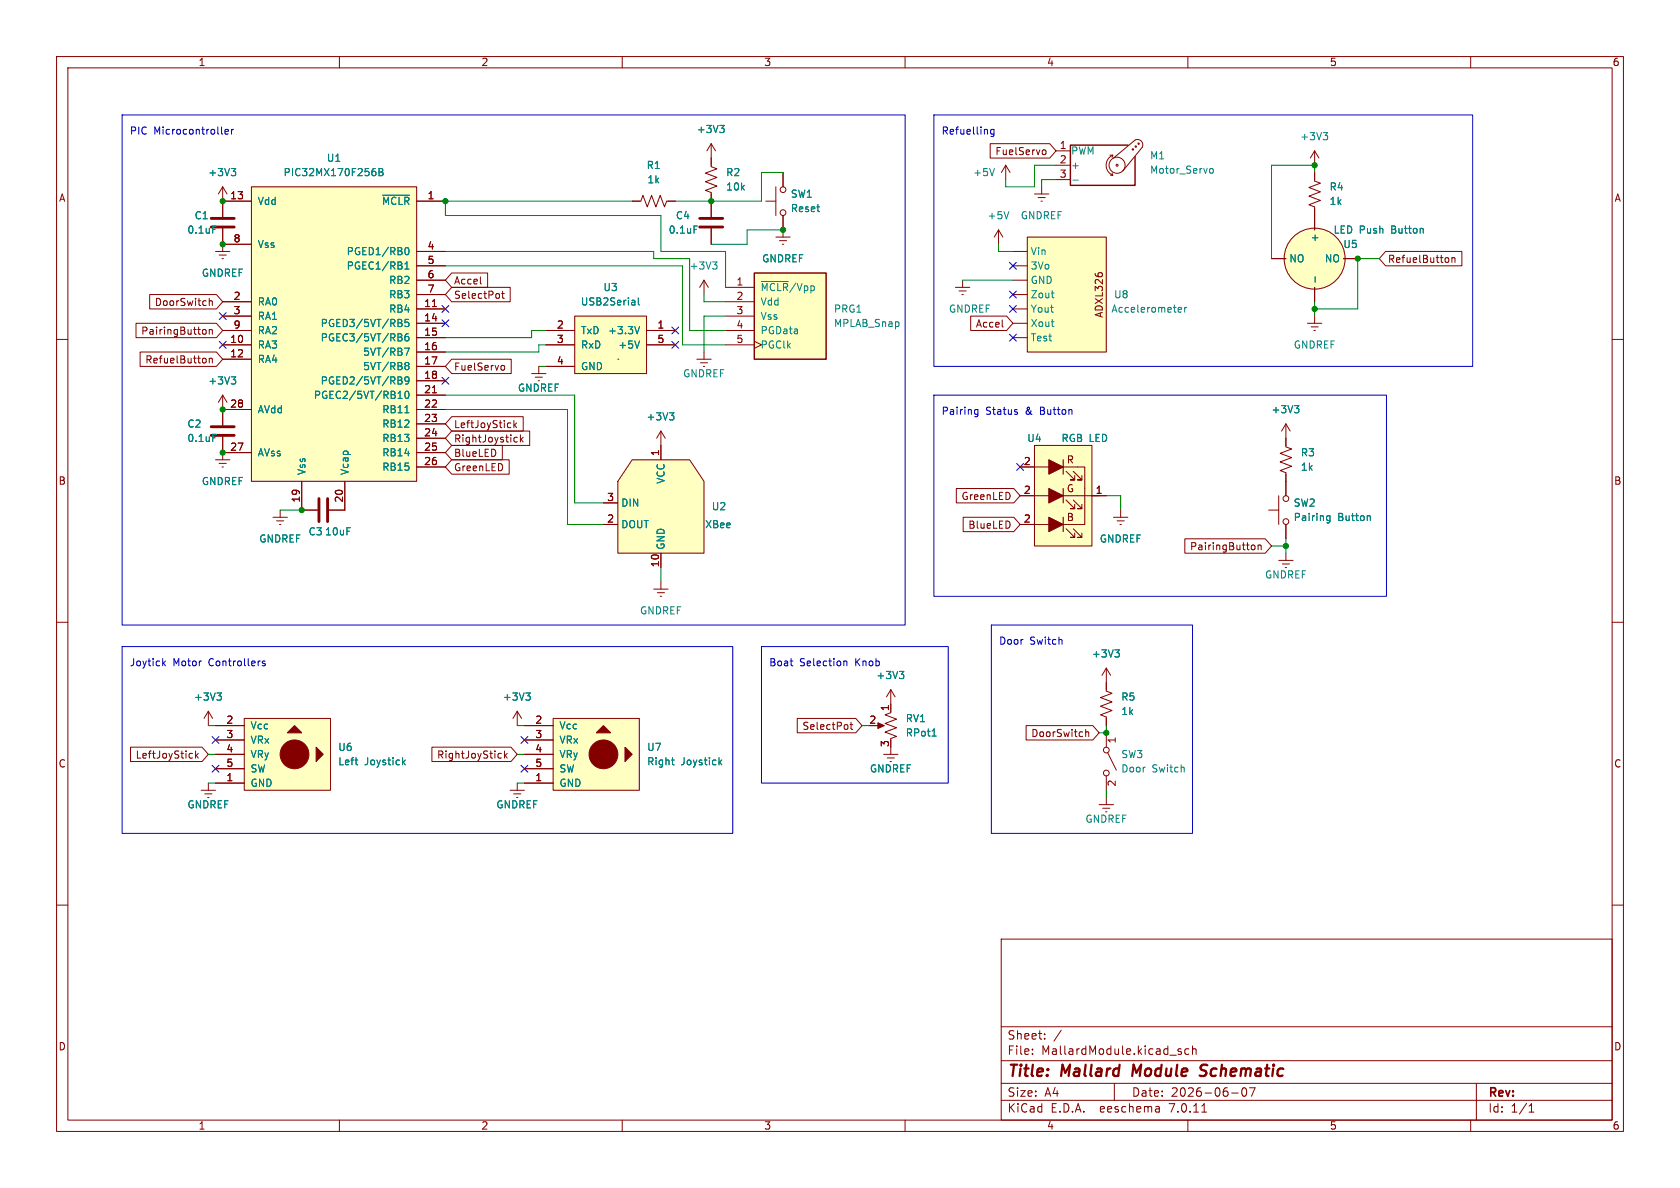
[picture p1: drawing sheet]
<svg xmlns="http://www.w3.org/2000/svg" width="297mm" height="210mm" viewBox="0 0 297 210" stroke-linecap="round" stroke-linejoin="round" font-family="sans-serif">
<g fill="none" stroke="#840000" stroke-width=".18">
<path d="M10 10h277v190h-277zM12 12h273v186h-273zM60 10v2M110 10v2M160 10v2M210 10v2M260 10v2M125.7 25.4v4.1l1 .3-2 .8 2 .8-2 .7 2 .8-2 .8 1 .3v1.6M125.7 25.4l-.7 1.3M125.7 25.4l.8 1.3M135.4 35.6h1.8M137.2 33v5.1"/>
<path d="M138.4 30.5v2.5M138.4 38.1v3.8M177.8 29.2l-.8 1.3M177.8 29.2v2.6M177.8 29.2l.8 1.3M232.4 30.5v1.5l1 .4-2 .7 2 .8-2 .8 2 .7-2 .8 1 .4v1.5M10 60h2M96.5 58.4h5.1M101.6 55.9h12.7v10.1h-12.7zM114.3 58.4h5.1M128.3 58.4h5M128.3 50.8h5"/>
<path d="M128.3 53.3h5M128.3 55.9h5M137.2 41.9h2.5M137.8 42.5h1.3M138.3 43.2h.3M176.5 40.6l-.7 1.3M176.5 40.6v2.6M176.5 40.6l.8 1.3M285 60h2M39.4 69.9l-.8 1.2M39.4 69.9v2.5M39.4 69.9l.7 1.2"/>
<path d="M96.5 61h5.1M96.5 64.8h5.1M109.2 63.5h.1M114.3 61h5.1M128.3 61h5M133.3 60.3l1.3 .7-1.3 .6M10 110h2M285 110h2M10 160h2M285 160h2M177 166h108v32h-108zM60 198v2"/>
<path d="M110 198v2M160 198v2M177 194.5h108M177 191.5h108M177 187.5h108M177 181.5h108M182.5 186.3v.1M182.5 185.5v.1M184.7 183.6v.1M184.7 182.8v.1M187.6 182.1l-1.3 2M197 191.5v3"/>
<path d="M204.9 195.7l.1 .9M205 196.5l-.2 .1M205 196h-.2M208.2 185.7l.7 .4-.2 .3-.5-.1M208.8 185.5l-.3-.1-.3 .2M210 198v2M210.2 185.5l-.5-.1-.2 .3v.4l.1 .2h.6M210.8 185.5l.2-.1 .4 .1 .1 .9M210.8 184.9v1.5M212.5 196.6h.8M217.7 193.2h1.2M219.7 192.4l.2-.1a.81 .81 0 0 1 .6 .6 .81 .81 0 0 1-.3 .8l-.2 .1a.81 .81 0 0 1-.3-1.4z"/>
<path d="M220.9 192.3h1l-.7 1.5M260 198v2M261 191.5v6.5M270.3 196.6h.9M270.3 195.5l.4-.4v1.5"/>
<circle cx="138.4" cy="37.6" r=".51"/>
<circle cx="138.4" cy="33.5" r=".51"/>
</g>
<path d="M200.4 188.2l-.2 2M213.1 190a.85 .85 0 0 1-1 .1M213.2 188.2l-.7 .1a.46 .46 0 0 0-.3 .5 .46 .46 0 0 0 .4 .4l.5 .2" fill="none" stroke="#840000" stroke-width=".4"/>
<g fill="none" stroke="#008484" stroke-width=".18">
<path d="M127.2 22.2h.8l-.4 .5M127.8 22.7l.2 .2v.3l-.2 .2M175.8 29.8l-.4 1.3M178.3 37.4l-.4 1.3M112.2 53.1v.8M112.2 53.9h-.1M112.2 53.4h-.1M112.8 52.6v1.1l.2 .2M113.1 57.7l-.5 1.3M134.6 49.8h4.8M40.9 66.6h.8l-.5 .5M41.4 67.1l.3 .2v.3l-.3 .3"/>
<path d="M113.1 60.3l-.5 1.2"/>
</g>
<g fill="#ffffc2" stroke="#ffffc2" stroke-width=".18">
<path d="M101.6 55.9h12.7v10.1h-12.7z"/>
<path d="M133.3 48.3h12.7v15.2h-12.7z"/>
</g>
<path d="M133.3 48.3h12.7v15.2h-12.7z" fill="none" stroke="#840000" stroke-width=".25"/>
<path d="M111.8 81.3h10.1l2.6 3.8v12.7h-15.3v-12.7z" fill="#ffffc2"/>
<g fill="none" stroke="#840000" stroke-width=".18">
<path d="M39.4 33v5.4M39.4 35.6h5M39.4 33l-.8 1.3M39.4 33l.7 1.3M44.4 33h29.3v52.1h-29.3zM73.7 35.6h5M111.8 35.6h1.5l.4-1.1 .7 2.1 .8-2.1 .8 2.1 .7-2.1 .8 2.1 .4-1h1.5M125.7 27.9v1.3M125.7 34.3v4.1M138.4 30.5v2.5M138.4 38.1v2.5M175.1 25.4h10.5l1.1 1.3-1.1 1.2h-10.5z"/>
<path d="M182.9 34.3h2.5M183.5 34.9h1.3M184 35.6h.3M184.1 33v1.3M184.4 26.6l.3-.1 .2 .2-.1 .6h-.4M186.7 26.7h2.5M186.7 29.2h2.5M186.7 31.8h2.5M196.2 27.4h.5M196.3 31h.4M196.6 30.6l.1 .4M196.7 27.4a1.93 1.93 0 0 0-1.1 1.8 1.93 1.93 0 0 0 1.1 1.8"/>
<path d="M196.7 27.4l-.1 .4M196.8 27.9l3.9-3.1a.94 .94 0 0 1 1.1 .1 .94 .94 0 0 1 .1 1.1l-3.4 4.2M232.4 26.7l-.8 1.2M232.4 26.7v2.5M232.4 30.5v1.3M232.4 36.8v3.8M232.4 26.7l.8 1.2M24 57.1h14.3l1.1 1.3-1.1 1.3h-14.3zM26.5 52.1h11.8l1.1 1.2-1.1 1.3h-11.8zM35.9 58.3l.3-.1 .3 .3-.2 .5h-.4M37 58.4l.2-.2 .3 .1v.8M37 52.7v1.3"/>
<path d="M37 58.2v.9M37 53.3l.2-.1h.3v.8M38.1 44.5h2.5M38.7 45.1h1.3M39.2 45.7h.3M39.4 40.4v4.1M39.4 53.3h5M39.4 55.9h5M39.4 43.2h5M39.4 58.4h5M73.7 52.1h5M73.7 54.6h5"/>
<path d="M73.7 57.2h5M73.7 59.7h5M73.7 44.5h5M73.7 47h5M73.7 49.5h5M76.4 54.2h.8M79.9 50.8h10.3v2.5h-10.3l-1.2-1.2zM79.9 48.3h6.3v2.5h-6.3l-1.2-1.3zM85 50.1l.1 .1M88.7 51.9h.5M88.9 51.5v1.1l.3 .1M96.5 58.4h5.1"/>
<path d="M114.3 58.4h5.1M124.5 49.5v2.6M124.5 49.5l-.8 1.3M124.5 49.5l.7 1.3M125.7 40.4v2.8M168.9 50.8h2.5M169.5 51.4h1.3M170.1 52.1h.2M170.2 49.5v1.3M171.6 55.9h6.4l1.1 1.3-1.1 1.2h-6.4zM177.2 57.8h.2M179.1 52.1h2.5"/>
<path d="M179.1 54.6h2.5M179.1 57.2h2.5M179.1 59.7h2.5M179.1 44.5h2.5M179.1 47h2.5M179.1 49.5h2.5M181.6 41.9h14v20.3h-14zM193.6 48.3l.1 .4M194.2 48.8l-.1-.4 .2-.2 .5 .1v.5M224.8 45.7h2.5M231.1 57.2h2.6M231.8 57.8h1.2"/>
<path d="M232.3 58.4h.2M232.4 50.8v2.5M232.4 55.9v1.3M237.5 45.7h2.5M245 44.4h13.4v2.6h-13.4l-1.2-1.3zM255.9 45.5l.2 .3v.3l-.2 .3M256.7 45.7l.2-.2 .3 .1v.8M256.7 45.5v.9M24.8 62.2h13.5l1.1 1.3-1.1 1.3h-13.5zM36.2 63.3l.3 .3v.3l-.3 .3M37 63.3v.9M37 63.4l.2-.1 .3 .1v.8"/>
<path d="M39.4 63.5h5M39.4 77.2v4.1M39.4 61h5M44.4 72.4h-5v2.8M73.7 64.8h5M73.7 62.2h5M73.7 67.3h5M73.7 69.9h5M73.7 72.4h5M73.7 74.9h5M73.7 77.5h5M76.4 69.4h.8"/>
<path d="M79.9 78.7h8.9v2.6h-8.9l-1.2-1.3zM79.9 76.2h13.7v2.5h-13.7l-1.2-1.2zM79.9 73.7h12.6v2.5h-12.6l-1.2-1.3zM79.9 63.5h10.5v2.5h-10.5l-1.2-1.2zM88.7 64.7l.3-.1 .2 .2v.5l-.2 .1h-.3M90.9 74.3v1.3M91 75.1l.3 .5M91.1 77.3l.4 .1M91.3 74.8l-.4 .4M91.5 78.1h-.4M92 76.9v1.2M92.1 77.7l.4 .4"/>
<path d="M92.5 77.3l-.5 .5M94 66h2.5M94.6 66.7h1.3M95.1 67.3h.3M95.2 64.8v1.2M96.5 64.8h5.1M96.5 61h5.1M114.3 61h5.1M116.8 76.2v5.1M116.8 76.2l-.7 1.3M116.8 76.2l.8 1.3M123.2 63.5h2.5"/>
<path d="M123.8 64.1h1.3M124.3 64.8h.3M124.5 62.2v1.3M182.9 78.7h10.1v17.8h-10.1zM227.3 74.9v4.1l1 .4-2 .7 2 .8-2 .8 2 .7-2 .8 1 .4v4M227.3 74.9l-.7 1.3M227.3 74.9l.8 1.3M38.1 81.3h2.5M38.7 81.9h1.3M39.2 82.6h.3M39.4 80h5M48.3 91.4h2.5"/>
<path d="M48.9 92.1h1.3M49.4 92.7h.3M49.5 90.2v1.2M53.3 85.1v5.1h2.8M61 85.1v5.1h-2.8M73.7 80h5M73.7 82.6h5M79.9 81.3h10.1v2.5h-10.1l-1.2-1.2zM106.7 92.7h2.5M106.7 88.9h2.5M111.8 81.3h10.1l2.6 3.8v12.7h-15.3v-12.7zM116.8 97.8v2.5"/>
<path d="M169.1 86.4h10.1l1.1 1.2-1.1 1.3h-10.1zM170.3 91.4h8.9l1.1 1.3-1.1 1.3h-8.9zM180.3 82.6h11.5v10.1h-11.5M180.3 87.6h15.3M188.5 93.5l1.5 1.5h-.8h.8v-.8M188.5 88.4l1.5 1.5h-.8h.8v-.7M188.5 83.3l1.5 1.5h-.8h.8v-.7M189.7 93.5l1.6 1.5h-.8h.8v-.8M189.7 88.4l1.6 1.5h-.8h.8v-.7M189.7 83.3l1.6 1.5h-.8h.8v-.7M196.8 91.4h2.6M197.5 92.1h1.3"/>
<path d="M198 92.7h.2M198.1 90.2v1.2M209.5 95.2h14.2l1.1 1.3-1.1 1.3h-14.2zM221.3 96.4l.3-.1 .3 .3-.1 .5-.2 .1-.3-.1M222.4 96.5l.2-.2 .3 .1 .1 .8M222.4 96.3v.9M224.3 90.2h1.8M226.1 87.6v5.1M226.1 99.1h2.5M226.7 99.7h1.3M227.3 92.7v2.6M227.3 97.8v1.3"/>
<path d="M115.6 104.1h2.5M116.2 104.8h1.3M116.7 105.4h.3M116.8 102.9v1.2M195.6 118.1v4.1l1 .4-2 .7 2 .8-2 .7 2 .8-2 .8 1 .3v1.6M195.6 118.1l-.8 1.3M195.6 118.1l.7 1.3M227.2 100.3h.3M23.1 132.1h12.6l1.1 1.3-1.1 1.2h-12.6zM34.6 132.8v1.2M34.7 133.5l.4 .5M35.1 133.2l-.5 .5"/>
<path d="M35.6 139.7h2.5M36.8 125.7v2.6M36.8 138.4v1.3M36.8 125.7l-.7 1.3M36.8 125.7l.8 1.3M38.1 138.4h5.1M38.1 128.3h5.1M38.1 130.8h5.1M38.1 133.4h5.1M38.1 135.9h5.1M43.2 127h15.2v12.7h-15.2zM76.4 132.1h13.9l1.1 1.3-1.1 1.2h-13.9z"/>
<path d="M88.3 133.2h.3M88.6 134h-.3M89.2 132.8v1.2M89.3 133.5l.4 .5M89.7 133.2l-.5 .5M90.2 139.7h2.5M91.4 125.7v2.6M91.4 138.4v1.3M91.4 125.7l-.7 1.3M91.4 125.7l.8 1.3M92.7 138.4h5.1M92.7 128.3h5.1"/>
<path d="M92.7 130.8h5.1M92.7 133.4h5.1M92.7 135.9h5.1M97.8 127h15.2v12.7h-15.2zM140.9 127h10.4l1.1 1.3-1.1 1.2h-10.4zM150.3 128.1h.5M150.4 127.7v1.1l.4 .1M154.9 128.3h1.1M156.2 133.4h2.5M156.8 134h1.3M157.4 134.6h.2M157.5 126l-1 .4 2 .7-2 .8 2 .8-2 .7 2 .8-1 .4v.2"/>
<path d="M157.5 121.9v3.8M157.5 132.1v1.3M157.5 121.9l-.8 1.3M157.5 121.9l.7 1.3M181.4 128.3h11.8l1.1 1.2-1.1 1.3h-11.8zM191.9 128.9v1.3M191.9 129.5l.2-.1h.3l.1 .8M195.6 129.5v2.6M195.6 137.2v2.5M195.8 133.1l1.6 3M36.2 140.3h1.3M36.7 141h.3"/>
<path d="M90.8 140.3h1.3M91.3 141h.3M194.3 142.2h2.5M194.9 142.9h1.3M195.5 143.5h.2M195.6 141v1.2"/>
<circle cx="197.5" cy="29.2" r=".18"/>
<circle cx="197.5" cy="29.2" r="1.42"/>
<circle cx="200.3" cy="26.4" r=".13"/>
<circle cx="200.8" cy="25.9" r=".13"/>
<circle cx="201.3" cy="25.4" r=".13"/>
<circle cx="232.4" cy="45.7" r="5.4"/>
<circle cx="227.3" cy="92.2" r=".51"/>
<circle cx="227.3" cy="88.1" r=".51"/>
<circle cx="195.6" cy="136.7" r=".51"/>
<circle cx="195.6" cy="132.6" r=".51"/>
</g>
<g fill="none" stroke="#008484" stroke-width=".18">
<path d="M37.6 39.9h.6M40.9 29.8h.8l-.5 .5M41.4 30.3l.3 .2v.3l-.3 .3M66.1 29.8h.2M66.2 30.3l.3 .2v.3l-.3 .3M67 29.8h.4l.3 .2-.3 .4 .3 .1v.3l-.2 .3h-.5zM67 30.4h.4M67.7 34.5h4.7M122.7 39.9h.6M127.2 22.2h.8l-.4 .5M127.8 22.7l.2 .2v.3l-.2 .2M189.7 31.8h.9"/>
<path d="M213.8 30l.3-.2h.3l.1 .2-.1 .6h-.3l-.3-.2M233.9 23.4h.8l-.4 .5M234.5 23.9l.2 .3v.3l-.2 .2M70.8 56.5l.2 .2-.2 .4 .2 .1 .1 .3-.2 .2h-.5M70.8 59l.2 .2-.2 .4 .2 .1 .1 .3-.2 .3h-.5M71.6 47.6h.7M71.6 46.7l.3-.4v1.3M71.6 44l.3-.2a.68 .68 0 0 1 .4 .6 .68 .68 0 0 1-.4 .6l-.3-.2M72.2 59l-.4 .1a.86 .86 0 0 0 0 1.2l.4-.2 .1-.4-.2-.2h-.4l-.1 .2M72.2 56.5h-.6v.6l.2-.2 .4 .1 .1 .2-.1 .4-.1 .1-.5-.1M112.2 53.1v.8M112.2 53.9h-.1"/>
<path d="M112.2 53.4h-.1M112.8 52.6v1.1l.2 .2M113.1 57.7l-.5 1.3M126 46.3h.8l-.5 .5M126.5 46.8l.3 .2v.3l-.3 .3M185.8 51.8h.5M186.2 52.6h.1M208.3 55.1h.5M208.3 54.4l.4-.1 .2 .3-.6 .2M209.4 54.3v.9M209.8 54.3l-.4 .3M232.5 48.9v1"/>
<path d="M37.6 76.8h.6M40.9 66.6h.8l-.5 .5M41.4 67.1l.3 .2v.3l-.3 .3M70.4 70.4h.7M70.5 69.5l.2-.3v1.2M70.8 66.6l.2 .3-.2 .3 .2 .1 .1 .3-.2 .3h-.5M71.5 61.5h.9l-.6 1.3M71.6 73h.7M71.7 69.3l.2-.1a.68 .68 0 0 1 .4 .6 .68 .68 0 0 1-.4 .6l-.2-.1-.1-.4zM71.8 64.1h.3l.2 .2-.2 .3M71.8 64.6h.3M72.1 64.6l.2 .3v.2l-.1 .2h-.4"/>
<path d="M72.3 67.2l-.2 .2-.4-.1-.1-.1 .1-.5 .4-.1 .1 .1a.84 .84 0 0 1-.3 1.2h-.2M113.1 60.3l-.5 1.2M118.4 73h.7l-.4 .5M118.9 73.5l.2 .2v.3l-.2 .2M228.8 71.7h.8l-.4 .5M229.4 72.2l.2 .2v.3l-.2 .3M234.6 91.9l.2 .1h.3M235.1 91.2v1l-.2 .2h-.3M235.1 91.2h-.3l-.2 .1M242.1 91.2l.2 .2v.6M159 118.7h.8l-.4 .5M159.5 119.2l.3 .2v.3l-.3 .3"/>
<path d="M197.1 114.9h.8l-.4 .5M197.6 115.4l.3 .2v.3l-.3 .2M38.3 122.5h.8l-.4 .5M38.9 123l.2 .2v.3l-.2 .3M62.8 134.4h.4M63.1 135.2h.1M71.3 134.7l.4 .5M71.7 134.4l-.5 .4M93 122.5h.7l-.4 .5M93.5 123l.2 .2v.3l-.2 .3M118.7 134.4h.5M118.9 135.1l.3 .1"/>
<path d="M127.2 134.7l.4 .5M127.6 134.4l-.5 .4M164.8 130.1h.7"/>
</g>
<path d="M37.3 38.6h4.1M123.7 38.6h4.1M37.3 40.1h4.1M123.7 40.1h4.1M37.3 77h4.1M37.3 75.4h4.1M56.4 88.1v4.1M57.9 88.1v4.1" fill="none" stroke="#840000" stroke-width=".51"/>
<g fill="#ffffc2" stroke="#ffffc2" stroke-width=".18">
<path d="M44.4 33h29.3v52.1h-29.3z"/>
<path d="M43.2 127h15.2v12.7h-15.2z"/>
<path d="M97.8 127h15.2v12.7h-15.2z"/>
<path d="M181.6 41.9h14v20.3h-14z"/>
<path d="M182.9 78.7h10.1v17.8h-10.1z"/>
<circle cx="232.4" cy="45.7" r="5.4"/>
</g>
<g fill="#840000" stroke="#840000" stroke-width=".18">
<path d="M50.8 129.5l1.3-1.2 1.2 1.2z"/>
<path d="M55.9 132.1l1.2 1.3-1.2 1.2z"/>
<path d="M105.4 129.5l1.3-1.2 1.2 1.2z"/>
<path d="M110.5 132.1l1.3 1.3-1.3 1.2z"/>
<path d="M155.2 127.8l1.1 .5-1.1 .5z"/>
<circle cx="52.1" cy="133.3" r="2.54"/>
<circle cx="106.7" cy="133.3" r="2.54"/>
</g>
<path d="M188 81.3v2.5M188 86.4v2.5M188 91.4v2.6" fill="none" stroke="#840000" stroke-width=".2"/>
<g fill="#840000" stroke="#840000" stroke-width=".2">
<path d="M185.4 91.4l2.6 1.3-2.6 1.3z"/>
<path d="M185.4 86.4l2.6 1.2-2.6 1.3z"/>
<path d="M185.4 81.3l2.6 1.3-2.6 1.2z"/>
</g>
<path d="M199.4 25.7h-10.2v7.1h11.5v-5.1" fill="none" stroke="#840000" stroke-width=".25"/>
<g fill="none" stroke="#0000c2" stroke-width=".18">
<path d="M21.6 20.3h138.4v90.2h-138.4zM39.8 23.3l.6-.1-.1-.3h-.3l-.2 .2v.6h.5M40.9 22.9v.8M41.3 22.9l-.4 .2M165.1 20.3h95.2v44.5h-95.2zM175.7 22.9v1l-.2 .2h-.3M175.7 22.9h-.3l-.3 .2 .1 .6h.5M165.1 69.9h80v35.5h-80zM172.3 73.1l.2 .1h.4M172.9 72.4v1l-.3 .3-.3-.1M172.9 72.5l-.4-.1-.2 .1M179.7 72.8l.2 .2-.2 .2"/>
<path d="M179.7 72.4l.1 .1M21.6 114.3h107.9v33h-107.9zM28.9 117.2l.3 .5M29.2 116.8l-.4 .5M46.8 116.9l-.3-.1-.1 .2v.2l.4 .1v.3h-.4M134.6 114.3h33v24.1h-33zM139.7 116.8h.5M140 117.7h.2M149.2 117l.2-.2 .3 .1v.8M149.2 116.8v.9M175.3 110.5h35.5v36.8h-35.5z"/>
</g>
<g fill="none" stroke="#008400" stroke-width=".18">
<path d="M111.8 35.6h-33.1v2.5h38.1v6.4h11.5v6.3M138.4 30.5h-3.8v5.1h-15.2M186.7 29.2h-3.8v3.8h-5.1v-1.2M186.7 31.8h-2.6v1.2M232.4 30.5v-1.3h-7.6v16.5M78.7 44.5h36.9v1.2h6.3v12.7h6.4M78.7 47h41.9v14h7.7M96.5 58.4h-2.5v1.3h-15.3M124.5 52.1v1.2h3.8M128.3 55.9h-3.8v6.3M138.4 40.6h-6.3v2.6h-6.4M170.2 49.5h8.9"/>
<path d="M176.5 43.2v1.3h2.6M232.4 53.3v2.6M243.8 45.7h-3.8v8.9h-7.6M78.7 69.9h22.9v19h5.1M78.7 72.4h21.6v20.3h6.4M95.2 64.8h1.3M96.5 61h-1.3v1.2h-16.5M49.5 90.2h3.8M195.6 87.6h2.5v2.6M224.8 96.5h2.5M227.3 95.3v2.5M116.8 100.3v2.6"/>
<path d="M36.8 133.4h1.3M36.8 128.3h1.3M36.8 138.4h1.3M91.4 133.4h1.3M91.4 128.3h1.3M91.4 138.4h1.3M152.4 128.3h1.3M195.6 128.3v1.2h-1.3M195.6 139.7v1.3"/>
</g>
<g fill="none" stroke="#000084" stroke-width=".18">
<path d="M38.8 55.3l1.2 1.2M40 55.3l-1.2 1.2M78.1 56.5l1.2 1.3M78.1 54l1.2 1.2M79.3 56.5l-1.2 1.3M79.3 54l-1.2 1.2M118.8 57.8l1.2 1.2M120 57.8l-1.2 1.2M178.5 46.4l1.2 1.2M178.5 51.5l1.2 1.2M178.5 54l1.2 1.2M178.5 59.1l1.2 1.2"/>
<path d="M179.7 46.4l-1.2 1.2M179.7 51.5l-1.2 1.2M179.7 54l-1.2 1.2M179.7 59.1l-1.2 1.2M38.8 60.4l1.2 1.2M40 60.4l-1.2 1.2M78.1 66.7l1.2 1.2M79.3 66.7l-1.2 1.2M118.8 60.4l1.2 1.2M120 60.4l-1.2 1.2M179.7 81.9l1.2 1.3M180.9 81.9l-1.2 1.3"/>
<path d="M37.5 135.3l1.2 1.2M37.5 130.2l1.2 1.2M38.7 135.3l-1.2 1.2M38.7 130.2l-1.2 1.2M92.1 135.3l1.2 1.2M92.1 130.2l1.2 1.2M93.3 135.3l-1.2 1.2M93.3 130.2l-1.2 1.2"/>
</g>
<g fill="#008400" stroke="#008400" stroke-width=".18">
<circle cx="240" cy="45.7" r=".46"/>
<circle cx="232.4" cy="54.6" r=".46"/>
<circle cx="232.4" cy="29.2" r=".46"/>
<circle cx="39.4" cy="35.6" r=".46"/>
<circle cx="39.4" cy="43.2" r=".46"/>
<circle cx="78.7" cy="35.6" r=".46"/>
<circle cx="39.4" cy="72.4" r=".46"/>
<circle cx="227.3" cy="96.5" r=".46"/>
<circle cx="195.6" cy="129.5" r=".46"/>
<circle cx="53.3" cy="90.2" r=".46"/>
<circle cx="39.4" cy="80" r=".46"/>
<circle cx="138.4" cy="40.6" r=".46"/>
<circle cx="125.7" cy="35.6" r=".46"/>
</g>
<g font-size="2.8" fill="#840000">
<text x="178" y="190.9">Title:</text>
<text x="187.7" y="190.9">Mallard</text>
<text x="201" y="190.9">Module</text>
<text x="213.8" y="190.9">Schematic</text>
</g>
<g font-size="2.1" fill="#840000">
<text x="178" y="184">Sheet:</text>
<text x="178" y="186.7">File:</text>
<text x="184.1" y="186.7">MallardModule.kicad_sch</text>
<text x="178" y="196.9">KiCad</text>
<text x="178" y="194.1">Size:</text>
<text x="184.7" y="194.1">A4</text>
<text x="185.7" y="196.9">E.D.A.</text>
<text x="194.6" y="196.9">eeschema</text>
<text x="200" y="194.1">Date:</text>
<text x="207" y="196.9">7.0.11</text>
<text x="207" y="194.1">2026-06-07</text>
<text x="263" y="194.3">Rev:</text>
<text x="263" y="196.9">Id:</text>
<text x="267.1" y="196.9">1/1</text>
</g>
<g font-size="1.8" fill="#840000">
<text x="35" y="11.9">1</text>
<text x="85" y="11.9">2</text>
<text x="135" y="11.9">3</text>
<text x="185" y="11.9">4</text>
<text x="235" y="11.9">5</text>
<text x="285" y="11.9">6</text>
<text x="175.9" y="27.6">FuelServo</text>
<text x="187.3" y="26.4">1</text>
<text x="187.3" y="29">2</text>
<text x="10.3" y="35.9">A</text>
<text x="40.6" y="35.3">13</text>
<text x="75.5" y="35.3">1</text>
<text x="187.3" y="31.5">3</text>
<text x="285.3" y="35.9">A</text>
<text x="41.2" y="42.9">8</text>
<text x="75.5" y="44.2">4</text>
<text x="75.5" y="46.7">5</text>
<text x="245.3" y="46.7">RefuelButton</text>
<text x="41.2" y="53.1">2</text>
<text x="75.5" y="49.3">6</text>
<text x="75.5" y="51.8">7</text>
<text x="80.2" y="53">SelectPot</text>
<text x="80.2" y="50.5">Accel</text>
<text x="130.1" y="50.5">1</text>
<text x="130.1" y="53.1">2</text>
<text x="24.9" y="59.4">PairingButton</text>
<text x="27.3" y="54.3">DoorSwitch</text>
<text x="41.2" y="55.6">3</text>
<text x="41.2" y="58.2">9</text>
<text x="74.9" y="54.4">11</text>
<text x="74.9" y="56.9">14</text>
<text x="74.9" y="59.4">15</text>
<text x="98.4" y="58.2">2</text>
<text x="116.1" y="58.2">1</text>
<text x="130.1" y="55.6">3</text>
<text x="130.1" y="58.2">4</text>
<text x="172.4" y="58.1">Accel</text>
<text x="195.2" y="56.8" transform="rotate(-90 195.2 56.8)">ADXL326</text>
<text x="25.6" y="64.5">RefuelButton</text>
<text x="40.6" y="60.7">10</text>
<text x="40.6" y="63.2">12</text>
<text x="74.9" y="62">16</text>
<text x="74.9" y="64.5">17</text>
<text x="80.2" y="65.7">FuelServo</text>
<text x="98.4" y="60.7">3</text>
<text x="98.4" y="64.5">4</text>
<text x="116.1" y="60.7">5</text>
<text x="130.1" y="60.7">5</text>
<text x="74.9" y="67.1">18</text>
<text x="74.9" y="69.6">21</text>
<text x="40.6" y="72.1">28</text>
<text x="74.9" y="72.1">22</text>
<text x="74.9" y="74.7">23</text>
<text x="74.9" y="77.2">24</text>
<text x="80.2" y="75.9">LeftJoyStick</text>
<text x="40.6" y="79.8">27</text>
<text x="74.9" y="79.8">25</text>
<text x="74.9" y="82.3">26</text>
<text x="80.2" y="81">BlueLED</text>
<text x="80.2" y="78.4">RightJoystick</text>
<text x="80.2" y="83.5">GreenLED</text>
<text x="116.6" y="80.7" transform="rotate(-90 116.6 80.7)">1</text>
<text x="180.9" y="82.3">2</text>
<text x="188.5" y="82.2">R</text>
<text x="10.3" y="85.9">B</text>
<text x="53.1" y="88.9" transform="rotate(-90 53.1 88.9)">19</text>
<text x="60.7" y="88.9" transform="rotate(-90 60.7 88.9)">20</text>
<text x="107.2" y="88.6">3</text>
<text x="169.9" y="88.6">GreenLED</text>
<text x="180.9" y="87.4">2</text>
<text x="187.9" y="87.2">G</text>
<text x="193.6" y="87.4">1</text>
<text x="285.3" y="85.9">B</text>
<text x="107.2" y="92.5">2</text>
<text x="171.1" y="93.7">BlueLED</text>
<text x="180.9" y="92.5">2</text>
<text x="187.9" y="92.3">B</text>
<text x="116.6" y="100.4" transform="rotate(-90 116.6 100.4)">10</text>
<text x="210.3" y="97.5">PairingButton</text>
<text x="157.2" y="125.8" transform="rotate(-90 157.2 125.8)">1</text>
<text x="39.9" y="128">2</text>
<text x="39.9" y="130.6">3</text>
<text x="94.5" y="128">2</text>
<text x="94.5" y="130.6">3</text>
<text x="141.8" y="129.2">SelectPot</text>
<text x="153.6" y="128">2</text>
<text x="182.2" y="130.5">DoorSwitch</text>
<text x="197.6" y="131.5" transform="rotate(-90 197.6 131.5)">1</text>
<text x="10.3" y="135.9">C</text>
<text x="23.9" y="134.3">LeftJoyStick</text>
<text x="39.9" y="133.1">4</text>
<text x="39.9" y="135.6">5</text>
<text x="77.2" y="134.3">RightJoyStick</text>
<text x="94.5" y="133.1">4</text>
<text x="94.5" y="135.6">5</text>
<text x="157.2" y="132.2" transform="rotate(-90 157.2 132.2)">3</text>
<text x="285.3" y="135.9">C</text>
<text x="39.9" y="138.2">1</text>
<text x="94.5" y="138.2">1</text>
<text x="197.6" y="139.1" transform="rotate(-90 197.6 139.1)">2</text>
<text x="10.3" y="185.9">D</text>
<text x="285.3" y="185.9">D</text>
<text x="35" y="199.9">1</text>
<text x="85" y="199.9">2</text>
<text x="135" y="199.9">3</text>
<text x="185" y="199.9">4</text>
<text x="235" y="199.9">5</text>
<text x="285" y="199.9">6</text>
</g>
<g font-size="1.8" fill="#0000c2">
<text x="22.9" y="23.9">PIC</text>
<text x="27.2" y="23.9">Microcontroller</text>
<text x="166.4" y="23.9">Refuelling</text>
<text x="166.4" y="73.4">Pairing</text>
<text x="174.3" y="73.4">Status</text>
<text x="181.4" y="73.4">&amp;</text>
<text x="184.2" y="73.4">Button</text>
<text x="22.9" y="117.9">Joytick</text>
<text x="30.6" y="117.9">Motor</text>
<text x="37" y="117.9">Controllers</text>
<text x="135.9" y="117.9">Boat</text>
<text x="141.4" y="117.9">Selection</text>
<text x="151.3" y="117.9">Knob</text>
<text x="176.5" y="114.1">Door</text>
<text x="182.1" y="114.1">Switch</text>
</g>
<g font-size="1.8" fill="#008484">
<text x="123.1" y="23.7">+3V3</text>
<text x="57.7" y="28.8">U1</text>
<text x="189.3" y="27.5">PWM</text>
<text x="203.2" y="28.4">M1</text>
<text x="229.8" y="25">+3V3</text>
<text x="36.7" y="31.3">+3V3</text>
<text x="50" y="31.3">PIC32MX170F256B</text>
<text x="114.2" y="30.1">R1</text>
<text x="114.3" y="32.6">1k</text>
<text x="128.3" y="31.3">R2</text>
<text x="128.3" y="33.9">10k</text>
<text x="139.7" y="35.2">SW1</text>
<text x="172" y="31.3">+5V</text>
<text x="189.3" y="30.1">+</text>
<text x="203.2" y="30.9">Motor_Servo</text>
<text x="235" y="33.9">R4</text>
<text x="33" y="41.5">0.1uF</text>
<text x="34.3" y="39">C1</text>
<text x="45.5" y="36.4">Vdd</text>
<text x="67.4" y="36.4">~{MCLR}</text>
<text x="118.1" y="41.5">0.1uF</text>
<text x="119.4" y="39">C4</text>
<text x="139.7" y="37.7">Reset</text>
<text x="174.5" y="39">+5V</text>
<text x="180.4" y="39">GNDREF</text>
<text x="235" y="36.4">1k</text>
<text x="235.7" y="41.5">LED Push</text>
<text x="246" y="41.5">Button</text>
<text x="45.5" y="44">Vss</text>
<text x="61.2" y="45.3">PGED1/RB0</text>
<text x="61.2" y="47.9">PGEC1/RB1</text>
<text x="121.8" y="47.9">+3V3</text>
<text x="134.6" y="46.6">GNDREF</text>
<text x="182.1" y="47.9">3Vo</text>
<text x="182.1" y="45.3">Vin</text>
<text x="227.8" y="46.6">NO</text>
<text x="233.3" y="42.9" transform="rotate(-90 233.3 42.9)">+</text>
<text x="234.1" y="46.6">NO</text>
<text x="237.4" y="44">U5</text>
<text x="35.6" y="49.1">GNDREF</text>
<text x="68.7" y="50.4">RB2</text>
<text x="68.7" y="52.9">RB3</text>
<text x="106.6" y="51.7">U3</text>
<text x="134.4" y="51.7">~{MCLR}/Vpp</text>
<text x="182.1" y="50.4">GND</text>
<text x="182.1" y="52.9">Zout</text>
<text x="196.9" y="52.9">U8</text>
<text x="45.5" y="54.2">RA0</text>
<text x="45.5" y="56.7">RA1</text>
<text x="45.5" y="59.3">RA2</text>
<text x="56.6" y="58">PGED3/5VT/RB5</text>
<text x="68.7" y="55.5">RB4</text>
<text x="102.6" y="54.2">USB2Serial</text>
<text x="102.6" y="59.3">TxD</text>
<text x="107.4" y="59.3">+3.3V</text>
<text x="134.4" y="54.2">Vdd</text>
<text x="134.4" y="56.7">Vss</text>
<text x="134.4" y="59.3">PGData</text>
<text x="147.3" y="55.5">PRG1</text>
<text x="147.3" y="58">MPLAB_Snap</text>
<text x="167.7" y="55.5">GNDREF</text>
<text x="182.1" y="58">Xout</text>
<text x="182.1" y="55.5">Yout</text>
<text x="196.4" y="55.5">Accelerometer</text>
<text x="45.5" y="61.8">RA3</text>
<text x="45.5" y="64.4">RA4</text>
<text x="56.6" y="60.6">PGEC3/5VT/RB6</text>
<text x="64.1" y="63.1">5VT/RB7</text>
<text x="64.1" y="65.6">5VT/RB8</text>
<text x="102.6" y="61.8">RxD</text>
<text x="102.6" y="65.6">GND</text>
<text x="109.2" y="61.8">+5V</text>
<text x="134.4" y="61.8">PGClk</text>
<text x="182.1" y="60.6">Test</text>
<text x="228.6" y="61.8">GNDREF</text>
<text x="36.7" y="68.2">+3V3</text>
<text x="55.4" y="70.7">PGEC2/5VT/RB10</text>
<text x="56.6" y="68.2">PGED2/5VT/RB9</text>
<text x="91.5" y="69.4">GNDREF</text>
<text x="120.7" y="66.9">GNDREF</text>
<text x="33" y="75.8">C2</text>
<text x="45.5" y="73.3">AVdd</text>
<text x="67.5" y="73.3">RB11</text>
<text x="67.5" y="75.8">RB12</text>
<text x="114.2" y="74.5">+3V3</text>
<text x="224.7" y="73.3">+3V3</text>
<text x="33" y="78.3">0.1uF</text>
<text x="45.5" y="80.9">AVss</text>
<text x="67.5" y="78.3">RB13</text>
<text x="67.5" y="80.9">RB14</text>
<text x="67.5" y="83.4">RB15</text>
<text x="181.5" y="78.3">U4</text>
<text x="187.6" y="78.3">RGB LED</text>
<text x="229.9" y="80.9">R3</text>
<text x="229.9" y="83.4">1k</text>
<text x="35.6" y="86">GNDREF</text>
<text x="54.2" y="84.1" transform="rotate(-90 54.2 84.1)">Vss</text>
<text x="61.8" y="84.1" transform="rotate(-90 61.8 84.1)">Vcap</text>
<text x="109.7" y="89.8">DIN</text>
<text x="117.7" y="85.6" transform="rotate(-90 117.7 85.6)">VCC</text>
<text x="228.6" y="89.8">SW2</text>
<text x="54.5" y="94.8">C3</text>
<text x="57.4" y="94.8">10uF</text>
<text x="109.7" y="93.6">DOUT</text>
<text x="124.6" y="93.6">XBee</text>
<text x="125.7" y="90.4">U2</text>
<text x="228.6" y="92.3">Pairing</text>
<text x="236.5" y="92.3">Button</text>
<text x="45.7" y="96.1">GNDREF</text>
<text x="117.7" y="97.3" transform="rotate(-90 117.7 97.3)">GND</text>
<text x="194.3" y="96.1">GNDREF</text>
<text x="223.5" y="102.5">GNDREF</text>
<text x="113" y="108.8">GNDREF</text>
<text x="192.9" y="116.4">+3V3</text>
<text x="34.2" y="124.1">+3V3</text>
<text x="88.8" y="124.1">+3V3</text>
<text x="154.8" y="120.2">+3V3</text>
<text x="198.1" y="124.1">R5</text>
<text x="44.2" y="129.1">Vcc</text>
<text x="44.2" y="131.7">VRx</text>
<text x="98.8" y="129.1">Vcc</text>
<text x="98.8" y="131.7">VRx</text>
<text x="160" y="127.9">RV1</text>
<text x="160" y="130.4">RPot1</text>
<text x="198.1" y="126.6">1k</text>
<text x="44.2" y="134.2">VRy</text>
<text x="44.2" y="136.8">SW</text>
<text x="59.7" y="132.9">U6</text>
<text x="59.7" y="135.5">Left</text>
<text x="64.4" y="135.5">Joystick</text>
<text x="98.8" y="134.2">VRy</text>
<text x="98.8" y="136.8">SW</text>
<text x="114.3" y="132.9">U7</text>
<text x="114.3" y="135.5">Right</text>
<text x="120.4" y="135.5">Joystick</text>
<text x="153.7" y="136.8">GNDREF</text>
<text x="198.1" y="136.8">Door</text>
<text x="198.1" y="134.2">SW3</text>
<text x="203.7" y="136.8">Switch</text>
<text x="33" y="143.1">GNDREF</text>
<text x="44.2" y="139.3">GND</text>
<text x="87.6" y="143.1">GNDREF</text>
<text x="98.8" y="139.3">GND</text>
<text x="191.8" y="145.6">GNDREF</text>
</g>
</svg>
